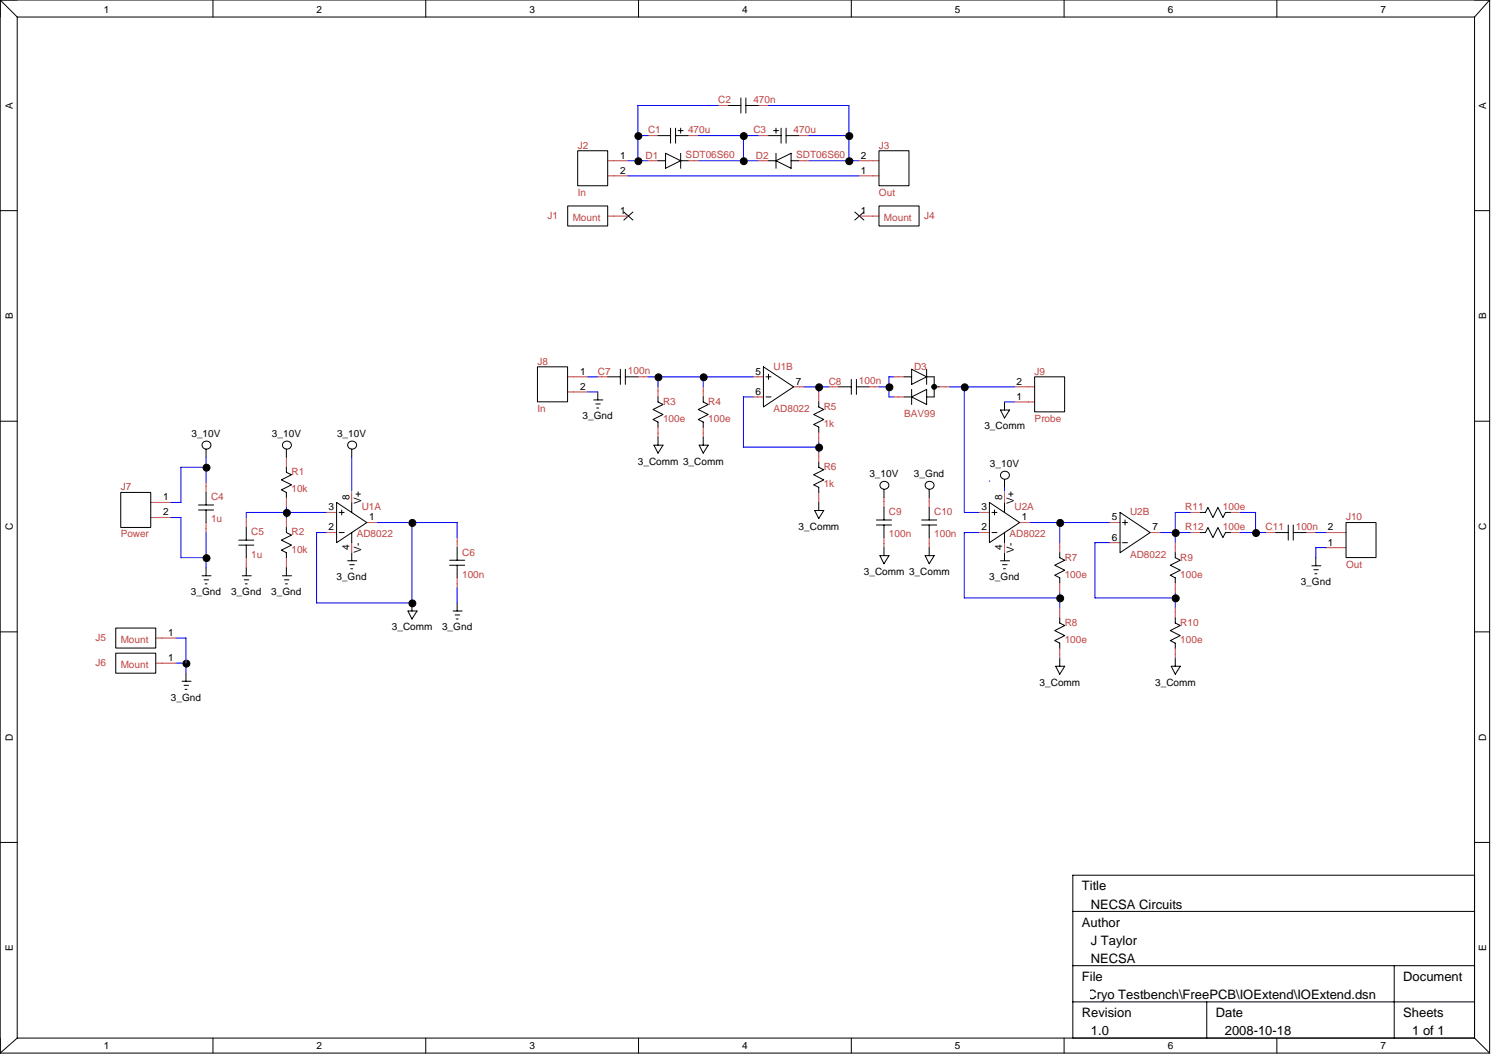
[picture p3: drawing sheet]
<svg xmlns="http://www.w3.org/2000/svg" width="297mm" height="210mm" viewBox="0 0 297 210" stroke-linecap="round" stroke-linejoin="round" font-family="sans-serif">
<g fill="none" stroke="#c04040" stroke-width=".2">
<path d="M120.9 32h4M120.9 35h4M128.9 32h2M128.9 27h2M136.9 32h2M136.9 27h2M142.9 21h2M150.9 32h2M150.9 27h2M150.9 21h2M158.9 32h2M158.9 27h2"/>
<path d="M170.9 32h4M170.9 35h4M120.9 43h4M170.9 43h4M112.9 74.9h4M112.9 77.9h4M118.9 74.9h2M126.9 74.9h2M130.9 76.9v2M139.9 76.9v2M149.9 74.9h2M149.9 78.9h2"/>
<path d="M157.9 76.9h2M162.9 77.9v2M164.9 76.9h2M172.9 76.9h2M177.9 74.9h2M177.9 78.9h2M186.9 76.9h2M201.8 79.9h4M201.8 76.9h4M30 99.9h4M41 95.9v2M57 90.9v2"/>
<path d="M57 98.9v2M70 97.9v2M130.9 84.9v2M139.9 84.9v2M162.9 85.9v2M162.9 89.9v2M162.9 97.9v2M175.9 98.9v2M184.9 98.9v2M199.9 97.9v2M30 102.9h4M41 103.9v2"/>
<path d="M49 102.9v2M49 110.9v2M57 102.9v2M57 110.9v2M65 105.9h2M65 101.9h2M70 107.9v2M73 103.9h2M90.9 106.9v2M90.9 114.9v2M175.9 106.9v2M184.9 106.9v2"/>
<path d="M194.9 105.9h1.9M194.9 101.9h1.9M199.9 107.9v2M202.9 103.9h1.9M210.8 107.9v2M210.8 115.9v2M220.8 103.9h2M220.8 107.9h2M228.8 105.9h2M233.8 107.9v2M233.8 115.9v2M236.8 105.9h2"/>
<path d="M236.8 101.9h2M244.8 105.9h2M244.8 101.9h2M251.8 105.9h2M259.8 105.9h2M263.8 108.9h4M263.8 105.9h4M31 126.9h4M31 131.9h4M210.8 120.9v2M210.8 128.9v2M233.8 120.9v2"/>
<path d="M233.8 128.9v2"/>
</g>
<g fill="none" stroke="#000" stroke-width=".2">
<path d="M0 0h296.4M0 0v209.4M0 0l3.4 3.4M3.4 3.4h290M3.4 3.4v203M42.4 0v3.4M84.7 0v3.4M127 0v3.4M147.4 19.5v3M148.4 19.5v3M169.4 0v3.4M211.7 0v3.4"/>
<path d="M254 0v3.4M293.4 3.4v203M296.4 0v209.4M296.4 0l-3 3.4M114.9 30h6v6.9h-6zM130.9 27h2.5M130.9 32h1.5M132.4 30.5l3 1.5-3 1.5zM133.4 25.5v3M134.4 27h2.5M134.4 25.5v3M134.9 26h1"/>
<path d="M135.4 25.5v1M135.4 30.5v3M135.4 32h1.5M144.9 21h2.5M148.4 21h2.5M152.9 27h2.5M152.9 32h1.5M153.9 26h1M154.4 32l3-1.5v3zM154.4 25.5v1M154.4 30.5v3M155.4 25.5v3"/>
<path d="M156.4 25.5v3M156.4 27h2.5M157.4 32h1.5M174.9 30h5.9v6.9h-5.9zM0 41.9h3.4M112.9 41h8v3.9h-8zM124.1 42.2l1.8 1.6M125.9 42.2l-1.8 1.6M170.1 42.2l1.8 1.6M171.9 42.2l-1.8 1.6M174.9 41h8v3.9h-8zM293.4 41.9h3"/>
<path d="M106.9 72.9h6v7h-6zM118.1 79.5h1.8M118.9 77.9v1.6M120.9 74.9h2.5M123.4 73.4v3M124.4 73.4v3M124.4 74.9h2.5M130.9 78.9v1l1 .5-2 1 2 1-2 1 1 .5v1M139.9 78.9v1l1 .5-2 1 2 1-2 1 1 .5v1M151.9 72.9l6 4-6 4zM152.4 74.9h1M152.4 78.9h1"/>
<path d="M152.9 74.4v1M162.9 79.9v1l1 .5-2 1 2 1-2 1 1 .5v1M166.9 76.9h2.5M169.4 75.4v3M170.4 75.4v3M170.4 76.9h2.5M179.9 74.9h1.5M179.9 78.9h1.5M181.4 73.4l3 1.5-3 1.5zM181.4 78.9l3-1.5v3zM181.4 77.4v3M184.4 74.9h1.5v4h-1.5"/>
<path d="M184.4 73.4v3M185.9 76.9h1M199.9 79.9v1.6M205.8 74.9h6v7h-6zM0 83.8h3.4M24 97.9h6v7h-6zM41 89.3v1.6M41 97.9v2.5M57 92.9v1l1 .5-2 1 2 1-2 1 1 .5v1M57 89.3v1.6M67 99.9l6 4-6 4zM70 89.3v1.6"/>
<path d="M70 99.9v2M118.5 80.3h.9M118.7 81.1h.4M130.1 88.5h1.8l-1 1.6zM130.9 86.9v1.6M139.1 88.5h1.8l-1 1.6zM139.9 86.9v1.6M162.9 91.9v1l1 .5-2 1 2 1-2 1 1 .5v1M162.9 99.9v1.6M175.9 97.3v1.6M184.9 97.3v1.6M196.8 99.9l6.1 4-6.1 4z"/>
<path d="M199 81.5h1.8l-.9 1.6zM199.9 95.3v1.6M199.9 99.9v2M293.4 83.8h3M39.5 100.4h3M39.5 101.4h3M40.2 114.5h1.8M40.6 115.3h.9M40.8 116.1h.4M41 101.4v2.5M41 112.9v1.6M47.5 107.4h3"/>
<path d="M47.5 108.4h3M48.2 114.5h1.8M48.6 115.3h.9M48.8 116.1h.4M49 104.9v2.5M49 108.4v2.5M49 112.9v1.6M56.2 114.5h1.8M56.6 115.3h.9M56.8 116.1h.4M57 104.9v1l1 .5-2 1 2 1-2 1 1 .5v1M57 112.9v1.6"/>
<path d="M67.5 105.9h1M67.5 101.9h1M68 101.4v1M69.2 111.5h1.8M69.6 112.3h.9M69.8 113.1h.4M70 105.9v2M70 109.9v1.6M82 119.9v1.6M89.4 111.4h3.1M89.4 112.4h3.1M90.9 108.9v2.5"/>
<path d="M90.9 112.4v2.5M90.9 119.9v1.6M162.1 101.5h1.8l-1 1.6zM174.4 103.4h3M174.4 104.4h3M175.1 110.5h1.8l-1 1.6zM175.9 100.9v2.5M175.9 104.4v2.5M175.9 108.9v1.6M183.4 103.4h3M183.4 104.4h3M184.1 110.5h1.8l-1 1.6z"/>
<path d="M184.9 100.9v2.5M184.9 104.4v2.5M184.9 108.9v1.6M197.4 105.9h.9M197.4 101.9h.9M197.9 101.4v1M199 111.5h1.8M199.4 112.3h1M199.7 113.1h.3M199.9 105.9v2M199.9 109.9v1.6M210.8 109.9v1l1 .5-2 1 2 1-2 1 1 .5v1"/>
<path d="M222.8 101.9l6 4-6 4zM223.3 103.9h1M223.3 107.9h1M223.8 103.4v1M233.8 109.9v1l1 .5-2 1 2 1-2 1 1 .5v1M238.8 105.9h1l.5-1 1 2 1-2 1 2 .5-1h1M238.8 101.9h1l.5-1 1 2 1-2 1 2 .5-1h1M253.8 105.9h2.5M256.3 104.4v3M257.3 105.9h2.5M257.3 104.4v3M261 112.5h1.8"/>
<path d="M261.4 113.3h.9M261.6 114.1h.4M261.8 110.9v1.6M267.8 103.9h6v7h-6zM0 125.6h3.4M23 124.9h8v4h-8zM23 129.9h8v4h-8zM36.2 135.5h1.8M36.6 136.3h.9M36.8 137.1h.4M37 133.9v1.6M81.2 121.5h1.8l-1 1.6z"/>
<path d="M90.1 121.5h1.8M90.5 122.3h1M90.8 123.1h.4M210 132.5h1.8l-1 1.6zM210.8 122.9v1l1 .5-2 1 2 1-2 1 1 .5v1M210.8 130.9v1.6M233 132.5h1.8l-1 1.6zM233.8 122.9v1l1 .5-2 1 2 1-2 1 1 .5v1M233.8 130.9v1.6M293.4 125.6h3M0 167.5h3.4M293.4 174h-80v32.4"/>
<path d="M293.4 167.5h3M213.4 181.2h80M213.4 192h80M213.4 199.2h80M240.1 199.2v7.2M277.4 192v14.4M0 209.4h296.4M3.4 206.4h290M3.4 206.4l-3.4 3M42.4 206.4v3M84.7 206.4v3M127 206.4v3"/>
<path d="M169.4 206.4v3M211.7 206.4v3M254 206.4v3M293.4 206.4l3 3"/>
<circle cx="41.1" cy="88.5" r=".85"/>
<circle cx="57.1" cy="88.5" r=".85"/>
<circle cx="70.1" cy="88.5" r=".85"/>
<circle cx="176" cy="96.5" r=".85"/>
<circle cx="185" cy="96.5" r=".85"/>
<circle cx="200" cy="94.5" r=".85"/>
</g>
<g fill="none" stroke="#00f" stroke-width=".2">
<path d="M124.9 32h4M124.9 35h46M126.9 27h2M138.9 27h12M138.9 32h12M142.9 21h-16v11M147.9 27v5M152.9 21h16v11M160.9 27h8M160.9 32h10M116.9 74.9h2M116.9 77.9h2"/>
<path d="M128.9 74.9h21M130.9 74.9v2M139.9 74.9v2M149.9 78.9h-2v10h15M159.9 76.9h5M162.9 76.9v1M174.9 76.9h2M177.9 74.9h-1v4h1M188.9 76.9h12.9M191.9 76.9v25h3M199.9 79.9h1.9M41 90.9v5"/>
<path d="M41 92.9h-5v7h-2M70 90.9v6.8M162.9 87.9v2M196.9 95.7h-.1M199.9 96.9v.8M34 102.9h2v8h5M41 105.9v7M57 100.9v2M65 101.9h-16v1M75 103.9h15.9v3M82 103.9v16h-19v-14h2M90.9 116.9v3"/>
<path d="M194.9 105.9h-3v13h18.9M204.8 103.9h16M210.8 103.9v4M210.8 117.9v3M220.8 107.9h-3v11h16M230.8 105.9h6M233.8 117.9v3M236.8 101.9h-3v6M246.8 105.9h5M246.8 101.9h3v4M261.8 105.9h2M263.8 108.9h-2v2"/>
<path d="M35 131.9h2M35 126.9h2v7"/>
</g>
<g fill="#000" stroke="#000" stroke-width=".2">
<circle cx="127" cy="27.1" r=".69"/>
<circle cx="127" cy="32.1" r=".69"/>
<circle cx="148" cy="27.1" r=".69"/>
<circle cx="148" cy="32.1" r=".69"/>
<circle cx="169" cy="27.1" r=".7"/>
<circle cx="169" cy="32.1" r=".7"/>
<circle cx="131" cy="75" r=".69"/>
<circle cx="140" cy="75" r=".69"/>
<circle cx="163" cy="77" r=".69"/>
<circle cx="177" cy="77" r=".69"/>
<circle cx="185.9" cy="76.9" r=".49"/>
<circle cx="191.9" cy="77" r=".69"/>
<circle cx="41.1" cy="93" r=".69"/>
<circle cx="163" cy="89" r=".69"/>
<circle cx="41.1" cy="111" r=".69"/>
<circle cx="57.1" cy="102" r=".69"/>
<circle cx="82" cy="104" r=".69"/>
<circle cx="82" cy="120" r=".69"/>
<circle cx="210.9" cy="104" r=".69"/>
<circle cx="210.9" cy="119" r=".69"/>
<circle cx="233.9" cy="119" r=".7"/>
<circle cx="233.9" cy="106" r=".7"/>
<circle cx="249.9" cy="106" r=".69"/>
<circle cx="37.1" cy="132" r=".69"/>
</g>
<g font-size="2.6">
<text x="215.2" y="177.1">Title</text>
<text x="215.2" y="184.3">Author</text>
<text x="217" y="180.7">NECSA Circuits</text>
<text x="217" y="187.9">J Taylor</text>
<text x="217" y="191.5">NECSA</text>
<text x="215.2" y="195.1">File</text>
<text x="279.2" y="195.1">Document</text>
<text x="215.2" y="202.2">Revision</text>
<text x="216.3" y="198.6">Cryo Testbench\FreePCB\IOExtend\IOExtend.dsn</text>
<text x="241.9" y="202.2">Date</text>
<text x="279.2" y="202.2">Sheets</text>
<text x="217" y="205.8">1.0</text>
<text x="243.7" y="205.8">2008-10-18</text>
<text x="281" y="205.8">1 of 1</text>
</g>
<g font-size="2">
<text x="20.7" y="2.6">1</text>
<text x="63" y="2.6">2</text>
<text x="105.3" y="2.6">3</text>
<text x="147.7" y="2.6">4</text>
<text x="190" y="2.6">5</text>
<text x="232.3" y="2.6">6</text>
<text x="274.7" y="2.6">7</text>
<text x="2.6" y="21.6" transform="rotate(-90 2.6 21.6)">A</text>
<text x="295.7" y="21.6" transform="rotate(-90 295.7 21.6)">A</text>
<text x="123.4" y="31.5">1</text>
<text x="123.4" y="34.5">2</text>
<text x="171.3" y="34.5">1</text>
<text x="171.3" y="31.5">2</text>
<text x="123.4" y="42.5">1</text>
<text x="171.3" y="42.5">1</text>
<text x="2.6" y="63.5" transform="rotate(-90 2.6 63.5)">B</text>
<text x="295.7" y="63.5" transform="rotate(-90 295.7 63.5)">B</text>
<text x="115.4" y="74.5">1</text>
<text x="115.4" y="77.5">2</text>
<text x="150.3" y="74.5">5</text>
<text x="158.4" y="76.5">7</text>
<text x="202.2" y="76.5">2</text>
<text x="115.9" y="83.4">3_Gnd</text>
<text x="150.3" y="78.5">6</text>
<text x="202.2" y="79.5">1</text>
<text x="38.1" y="86.9">3_10V</text>
<text x="54.1" y="86.9">3_10V</text>
<text x="67.1" y="86.9">3_10V</text>
<text x="195.9" y="85.4">3_Comm</text>
<text x="126.9" y="92.4">3_Comm 3_Comm</text>
<text x="173" y="94.9">3_10V</text>
<text x="181.8" y="94.9">3_Gnd</text>
<text x="197" y="92.9">3_10V</text>
<text x="32.5" y="99.5">1</text>
<text x="65.4" y="101.5">3</text>
<text x="69.5" y="99.5" transform="rotate(-90 69.5 99.5)">8</text>
<text x="71.8" y="100.2" transform="rotate(-90 71.8 100.2)">V+</text>
<text x="195.3" y="101.5">3</text>
<text x="199.4" y="99.5" transform="rotate(-90 199.4 99.5)">8</text>
<text x="201.7" y="100.2" transform="rotate(-90 201.7 100.2)">V+</text>
<text x="2.6" y="105.4" transform="rotate(-90 2.6 105.4)">C</text>
<text x="32.5" y="102.5">2</text>
<text x="65.4" y="105.5">2</text>
<text x="73.4" y="103.5">1</text>
<text x="158.9" y="105.4">3_Comm</text>
<text x="195.3" y="105.5">2</text>
<text x="203.3" y="103.5">1</text>
<text x="221.2" y="103.5">5</text>
<text x="221.2" y="107.5">6</text>
<text x="229.3" y="105.5">7</text>
<text x="264.2" y="105.5">2</text>
<text x="295.7" y="105.4" transform="rotate(-90 295.7 105.4)">C</text>
<text x="69.5" y="109.4" transform="rotate(-90 69.5 109.4)">4</text>
<text x="71.8" y="109.9" transform="rotate(-90 71.8 109.9)">V-</text>
<text x="199.4" y="109.4" transform="rotate(-90 199.4 109.4)">4</text>
<text x="201.7" y="109.9" transform="rotate(-90 201.7 109.9)">V-</text>
<text x="264.2" y="108.5">1</text>
<text x="38" y="118.3">3_Gnd</text>
<text x="46" y="118.3">3_Gnd</text>
<text x="54" y="118.3">3_Gnd</text>
<text x="66.9" y="115.4">3_Gnd</text>
<text x="171.9" y="114.3">3_Comm 3_Comm</text>
<text x="196.8" y="115.4">3_Gnd</text>
<text x="258.8" y="116.4">3_Gnd</text>
<text x="78" y="125.3">3_Comm</text>
<text x="87.9" y="125.3">3_Gnd</text>
<text x="33.5" y="126.4">1</text>
<text x="33.5" y="131.4">1</text>
<text x="206.8" y="136.3">3_Comm</text>
<text x="229.8" y="136.3">3_Comm</text>
<text x="34" y="139.3">3_Gnd</text>
<text x="2.6" y="147.3" transform="rotate(-90 2.6 147.3)">D</text>
<text x="295.7" y="147.3" transform="rotate(-90 295.7 147.3)">D</text>
<text x="2.6" y="189.1" transform="rotate(-90 2.6 189.1)">E</text>
<text x="295.7" y="189.1" transform="rotate(-90 295.7 189.1)">E</text>
<text x="20.7" y="208.6">1</text>
<text x="63" y="208.6">2</text>
<text x="105.3" y="208.6">3</text>
<text x="147.7" y="208.6">4</text>
<text x="190" y="208.6">5</text>
<text x="232.3" y="208.6">6</text>
<text x="274.7" y="208.6">7</text>
</g>
<g font-size="2" fill="#c04040">
<text x="142.9" y="20.6">C2</text>
<text x="149.9" y="20.4">470n</text>
<text x="114.9" y="29.5">J2</text>
<text x="128.9" y="26.5">C1</text>
<text x="136.9" y="26.5">470u</text>
<text x="149.9" y="26.5">C3</text>
<text x="157.9" y="26.5">470u</text>
<text x="174.9" y="29.5">J3</text>
<text x="128.4" y="31.5">D1</text>
<text x="136.4" y="31.5">SDT06S60</text>
<text x="150.4" y="31.5">D2</text>
<text x="158.4" y="31.5">SDT06S60</text>
<text x="114.9" y="38.9">In</text>
<text x="174.9" y="38.9">Out</text>
<text x="108.9" y="43.5">J1</text>
<text x="113.9" y="43.9">Mount</text>
<text x="175.9" y="43.9">Mount</text>
<text x="183.9" y="43.5">J4</text>
<text x="106.9" y="72.5">J8</text>
<text x="118.9" y="74.5">C7</text>
<text x="124.9" y="74.4">100n</text>
<text x="153.9" y="73.5">U1B</text>
<text x="164.9" y="76.5">C8</text>
<text x="170.9" y="76.4">100n</text>
<text x="181.9" y="73.5">D3</text>
<text x="205.8" y="74.5">J9</text>
<text x="106.9" y="81.9">In</text>
<text x="131.9" y="80.5">R3</text>
<text x="131.9" y="83.9">100e</text>
<text x="140.9" y="80.5">R4</text>
<text x="140.9" y="83.9">100e</text>
<text x="153.9" y="81.9">AD8022</text>
<text x="163.9" y="81.5">R5</text>
<text x="179.9" y="82.9">BAV99</text>
<text x="205.8" y="83.9">Probe</text>
<text x="163.9" y="84.9">1k</text>
<text x="58" y="94.5">R1</text>
<text x="163.9" y="93.5">R6</text>
<text x="24" y="97.5">J7</text>
<text x="42" y="99.5">C4</text>
<text x="58" y="97.9">10k</text>
<text x="72" y="101.5">U1A</text>
<text x="163.9" y="96.9">1k</text>
<text x="201.8" y="101.5">U2A</text>
<text x="235.8" y="101.5">R11</text>
<text x="243.3" y="101.4">100e</text>
<text x="24" y="106.9">Power</text>
<text x="42" y="103.9">1u</text>
<text x="50" y="106.5">C5</text>
<text x="58" y="106.5">R2</text>
<text x="71" y="106.9">AD8022</text>
<text x="176.9" y="102.5">C9</text>
<text x="176.9" y="106.9">100n</text>
<text x="185.9" y="102.5">C10</text>
<text x="185.9" y="106.9">100n</text>
<text x="200.8" y="106.9">AD8022</text>
<text x="224.8" y="102.5">U2B</text>
<text x="235.8" y="105.5">R12</text>
<text x="243.3" y="105.4">100e</text>
<text x="251.8" y="105.5">C11</text>
<text x="257.8" y="105.4">100n</text>
<text x="267.8" y="103.5">J10</text>
<text x="50" y="110.9">1u</text>
<text x="58" y="109.9">10k</text>
<text x="91.9" y="110.5">C6</text>
<text x="211.8" y="111.5">R7</text>
<text x="224.8" y="110.9">AD8022</text>
<text x="234.8" y="111.5">R9</text>
<text x="267.8" y="112.9">Out</text>
<text x="91.9" y="114.9">100n</text>
<text x="211.8" y="114.9">100e</text>
<text x="234.8" y="114.9">100e</text>
<text x="211.8" y="124.5">R8</text>
<text x="234.8" y="124.5">R10</text>
<text x="19" y="127.5">J5</text>
<text x="24" y="127.8">Mount</text>
<text x="211.8" y="127.8">100e</text>
<text x="234.8" y="127.8">100e</text>
<text x="19" y="132.5">J6</text>
<text x="24" y="132.8">Mount</text>
</g>
</svg>
